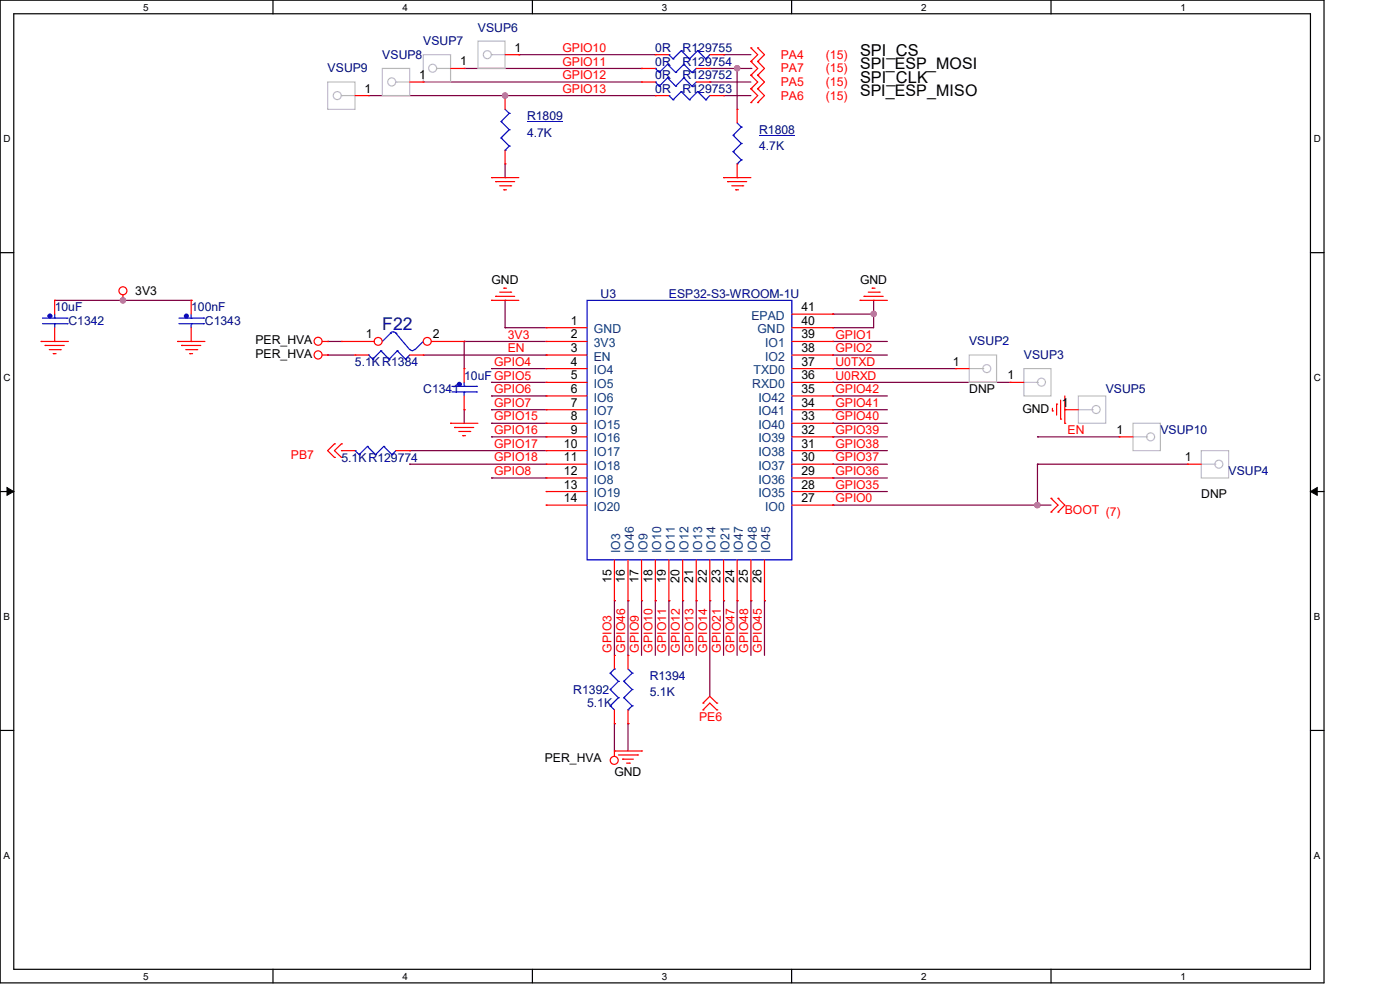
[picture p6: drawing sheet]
<svg xmlns="http://www.w3.org/2000/svg" width="297mm" height="210mm" viewBox="0 0 297 210" stroke-linecap="round" stroke-linejoin="round" font-family="sans-serif">
<path d="M0 0h280.9v208.5h-280.9zM2.9 2.9h275.1v202.7h-275.1z" fill="none" stroke="#000" stroke-width=".25"/>
<g fill="#fff">
<path d="M30.4 .3h1.1v2.4h-1.1z"/>
<path d="M30.4 205.9h1.1v2.3h-1.1z"/>
</g>
<path d="M57.9 0v2.9M57.9 205.6v2.9" fill="none" stroke="#000" stroke-width=".25"/>
<g fill="#fff">
<path d="M85.4 .3h1.1v2.4h-1.1z"/>
<path d="M85.4 205.9h1.1v2.3h-1.1z"/>
</g>
<path d="M112.9 0v2.9M112.9 205.6v2.9" fill="none" stroke="#000" stroke-width=".25"/>
<g fill="#fff">
<path d="M140.4 .3h1.2v2.4h-1.2z"/>
<path d="M140.4 205.9h1.2v2.3h-1.2z"/>
</g>
<path d="M167.9 0v2.9M167.9 205.6v2.9" fill="none" stroke="#000" stroke-width=".25"/>
<g fill="#fff">
<path d="M195.4 .3h1.2v2.4h-1.2z"/>
<path d="M195.4 205.9h1.2v2.3h-1.2z"/>
</g>
<path d="M223 0v2.9M223 205.6v2.9" fill="none" stroke="#000" stroke-width=".25"/>
<g fill="#fff">
<path d="M250.4 .3h1.2v2.4h-1.2z"/>
<path d="M250.4 205.9h1.2v2.3h-1.2z"/>
<path d="M.8 28.2h1.4v2.4h-1.4z"/>
<path d="M278.7 28.2h1.5v2.4h-1.5z"/>
<path d="M.8 78.9h1.4v2.3h-1.4z"/>
<path d="M278.7 78.9h1.5v2.3h-1.5z"/>
</g>
<path d="M0 53.6h2.9M278 53.6h2.9" fill="none" stroke="#000" stroke-width=".25"/>
<g fill="#fff">
<path d="M.8 129.6h1.3v2.3h-1.3z"/>
<path d="M278.7 129.6h1.4v2.3h-1.4z"/>
</g>
<path d="M0 104.3h2.9M278 104.3h2.9" fill="none" stroke="#000" stroke-width=".25"/>
<path d="M1.5 103.4l1.4 .9-1.4 .8zM278 104.3l1.4-.9v1.7z" fill="#000" stroke="#000" stroke-width=".21"/>
<g fill="#fff">
<path d="M.8 180.3h1.3v2.3h-1.3z"/>
<path d="M278.7 180.3h1.4v2.3h-1.4z"/>
</g>
<path d="M0 154.9h2.9M278 154.9h2.9" fill="none" stroke="#000" stroke-width=".25"/>
<g fill="none" stroke="#800040" stroke-width=".25">
<path d="M89.8 17.4h.1M89.8 17.4h46.3M98.5 14.5h37.6M110.1 11.6h.1M110.1 11.6h28.9M136.1 14.5h.1M150.6 17.4h.1M150.6 14.5h8.7M150.6 17.4h8.7M153.5 11.6h.1M153.5 11.6h5.8M156.4 14.5h.1"/>
<path d="M156.4 14.5v8.7M159.3 14.5h.1M78.2 20.3h60.8M107.1 20.3h.1M107.1 37.7h.1M107.1 34.8v2.9M139 20.3h.1M153.5 20.3h.1M153.5 20.3h5.8M11.6 63.7h29M26.1 63.7h.1M40.6 63.7h.1"/>
<path d="M69.5 75.3h.1M69.5 72.4h.1M69.5 75.3h5.8M69.5 72.4h2.9M89.8 75.3h26.1M98.5 72.4h.1M98.5 72.4h17.4M98.5 72.4v5.8M104.3 78.2h.1M104.3 78.2h11.6M107.1 69.5h.1M107.1 63.7h.1"/>
<path d="M107.1 69.5h8.8M107.1 63.7v5.8M115.9 75.3h.1M176.7 78.2h.1M176.7 75.3h.1M176.7 72.4h.1M176.7 66.6h.1M176.7 69.5h.1M176.7 78.2h26M176.7 75.3h11.6M176.7 72.4h11.6M176.7 66.6h8.6"/>
<path d="M185.3 63.7h.1M185.3 66.6h.1M185.3 63.7v5.8h-8.6M86.9 95.6h.1M86.9 98.5h.1M86.9 95.6h29M86.9 98.5h29M98.5 86.9h.1M98.5 86.9v2.9M104.3 81.1h.1M104.3 84h.1M104.3 86.9h.1"/>
<path d="M104.3 89.8h.1M104.3 92.7h.1M104.3 81.1h11.6M104.3 84h11.6M104.3 86.9h11.6M104.3 89.8h11.6M104.3 92.7h11.6M176.7 81.1h.1M176.7 98.5h.1M176.7 95.6h.1M176.7 92.7h.1M176.7 89.8h.1"/>
<path d="M176.7 86.9h.1M176.7 84h.1M176.7 81.1h37.6M176.7 84h11.6M176.7 86.9h11.6M176.7 89.8h11.6M176.7 92.7h11.6M176.7 95.6h11.6M176.7 98.5h11.6M220.1 92.7h.1M220.1 98.5h.1M220.1 98.5v8.6"/>
<path d="M220.1 92.7h17.3M220.1 98.5h31.8M104.3 101.4h.1M104.3 101.4h11.6M176.7 107.1h.1M176.7 104.3h.1M176.7 101.4h.1M176.7 107.1h46.3M176.7 104.3h11.6M176.7 101.4h11.6M220.1 107.1h.1M130.3 127.4h.1"/>
<path d="M130.3 127.4v11.6M133.2 127.4h.1M133.2 127.4v11.6M136.1 127.4h.1M136.1 127.4v11.6M139 127.4h.1M139 127.4v11.6M141.9 127.4h.1M141.9 127.4v11.6M144.8 127.4h.1M144.8 127.4v11.6M147.7 127.4h.1"/>
<path d="M147.7 127.4v11.6M150.6 127.4h.1M150.6 127.4v20.3M153.5 127.4h.1M153.5 127.4v11.6M156.4 127.4h.1M156.4 127.4v11.6M159.3 127.4h.1M159.3 127.4v11.6M162.2 127.4h.1M162.2 127.4v11.6M130.3 153.5h.1"/>
<path d="M130.3 153.5v5.8M133.2 153.5h.1M133.2 153.5v5.8"/>
</g>
<g fill="#f0f" stroke="#f0f" stroke-width=".25">
<circle cx="220.1" cy="107.1" r=".56"/>
<circle cx="185.3" cy="66.6" r=".55"/>
<circle cx="26.1" cy="63.7" r=".55"/>
<circle cx="107.1" cy="20.3" r=".55"/>
<circle cx="156.4" cy="14.5" r=".55"/>
</g>
<g fill="none" stroke="#f00" stroke-width=".25">
<path d="M86.9 17.4h2.9M89.8 17.4h.1M95.6 14.5h2.9M98.5 14.5h.1M107.1 11.6h3M110.1 11.6h.1M136.1 14.5h.1M136.1 17.4h.1M136.1 14.5h2.9M136.1 17.4h2.9M139 11.6h.1M139 11.6h2.9"/>
<path d="M147.7 14.5h2.9M147.7 17.4h2.9M150.6 14.5h.1M150.6 17.4h.1M150.6 11.6h2.9M153.5 11.6h.1M159.3 13h.1M159.3 10.2h.1M159.3 16h.1M159.3 18.8h.1M159.3 10.2l1.4 1.4-1.4 1.4M159.3 13l1.4 1.5-1.4 1.5"/>
<path d="M159.3 16l1.4 1.4-1.4 1.4M159.3 18.8l1.4 1.5-1.4 1.5M160.7 10.2h.1M160.7 13h.1M160.7 16h.1M160.7 18.8h.1M160.7 10.2l1.5 1.4-1.5 1.4M160.7 13l1.5 1.5-1.5 1.5M160.7 16l1.5 1.4-1.5 1.4M160.7 18.8l1.5 1.5-1.5 1.5M75.3 20.3h2.9M78.2 20.3h.1"/>
<path d="M104.3 37.7h.1M104.3 37.7h5.8M105.2 38.5h.1M105.2 38.5h4M106 39.4h2.3M108.3 39.4h.1M139 20.3h.1M139 20.3h2.9M150.6 20.3h2.9M153.5 37.7h.1M153.5 20.3h.1M153.5 37.7h5.8"/>
<path d="M154.3 38.5h.1M154.3 38.5h4.1M155.2 39.4h2.4M157.6 39.4h.1M159.3 21.8h.1M160.7 21.8h.1M106.9 40.3h.1M106.9 40.3h.5M156.1 40.3h.1M156.1 40.3h.6M8.7 72.4h.1M8.7 72.4h5.8"/>
<path d="M9.6 73.3h.1M9.6 73.3h4M10.5 74.2h2.3M11.3 75h.1M11.3 75h.6M12.8 74.2h.1M26.1 63.7h.1M26.1 62.6v1.1M37.7 72.4h.1M37.7 72.4h5.8M38.5 73.3h.1M38.5 73.3h4.1"/>
<path d="M39.4 74.2h2.3M40.3 75h.1M40.3 75h.6M40.6 63.7h.1M40.6 72.4h.1M40.6 63.7v2.9M40.6 69.5v2.9M41.7 74.2h.1M68.4 72.4h1.1M68.4 75.3h1.1M69.5 72.4h.1M69.5 75.3h.1"/>
<path d="M75.3 75.3h.1M75.3 75.3h2.9M86.9 75.3h2.9M89.8 75.3h.1M98.5 78.2h.1M98.5 78.2v2.9M104.3 63.7h.1M104.3 63.7h5.8M105.2 62.9h.1M105.2 62.9h4M106 62h2.3M106.9 61.1h.1"/>
<path d="M106.9 61.1h.5M108.3 62h.1M182.5 63.7h.1M182.5 63.7h5.8M183.3 62.9h.1M183.3 62.9h4.1M184.2 62h2.3M185 61.1h.1M185 61.1h.6M186.5 62h.1M202.7 78.2h.1M202.7 78.2h2.9"/>
<path d="M71 97h.1M71 94.1h.1M71 94.1l-1.5 1.5 1.5 1.4M72.4 94.1h.1M72.4 97h.1M72.4 95.6h.1M72.4 94.1l-1.4 1.5 1.4 1.4M72.4 95.6h2.9M84 95.6h2.9M86.9 95.6h.1M95.6 89.8h.1M95.6 89.8h5.8"/>
<path d="M96.4 90.7h.1M96.4 90.7h4.1M97.3 91.5h2.4M98.2 92.4h.1M98.2 92.4h.6M98.5 86.9h.1M98.5 84v2.9M99.7 91.5h.1M214.3 81.1h.1M214.3 81.1h2.9M223.3 87.2h.1M223.3 86.6v.6"/>
<path d="M224.2 85.7h.1M224.2 85.7v2.4M225 88.9h.1M225 84.9v4M225.9 89.8h.1M225.9 86.9h.1M225.9 84v5.8M225.9 86.9h2.9M237.4 92.7h.1M237.4 92.7h3M251.9 98.5h.1M251.9 98.5h2.9"/>
<path d="M223 108.6h.1M223 105.7h.1M223 105.7l1.5 1.4-1.5 1.5M224.5 108.6h.1M224.5 105.7h.1M224.5 105.7l1.4 1.4-1.4 1.5M130.3 139h.1M130.3 139v2.9M133.2 139h.1M133.2 139v2.9M130.3 159.3h.1M130.3 153.5h.1"/>
<path d="M130.3 150.6v2.9M130.3 159.3v1.1M130.3 159.3h5.8M133.2 153.5h.1M133.2 150.6v2.9M136.1 159.3h.1M149.1 149.1h.1M149.1 150.6h.1M149.1 149.1l1.5-1.4 1.5 1.4M149.1 150.6l1.5-1.5 1.5 1.5M152.1 149.1h.1M152.1 150.6h.1"/>
<path d="M131.2 160.1h4.1M132.1 161h.1M132.1 161h2.3M132.9 161.9h.6M133.5 161.9h.1M135.3 160.1h.1"/>
<circle cx="26.1" cy="61.7" r=".85"/>
<circle cx="67.5" cy="75.3" r=".86"/>
<circle cx="67.5" cy="72.4" r=".85"/>
<circle cx="130.3" cy="161.3" r=".85"/>
</g>
<g fill="none" stroke="#c0c0c0" stroke-width=".25">
<path d="M69.5 17.4h5.8v5.8h-5.8zM81.1 14.5h5.8v5.8h-5.8zM84 17.4h.1M84 17.4h2.9M89.8 11.6h5.8v5.8h-5.8zM92.7 14.5h.1M92.7 14.5h2.9M101.4 8.7h5.7v5.8h-5.7zM104.3 11.6h.1M104.3 11.6h2.8M72.4 20.3h.1M72.4 20.3h2.9"/>
<path d="M205.6 75.3h5.8v5.8h-5.8zM205.6 78.2h2.9M208.5 78.2h.1M217.2 78.2h5.8v5.8h-5.8zM217.2 81.1h2.9M220.1 81.1h.1M228.8 84h5.8v5.8h-5.8zM228.8 86.9h2.9M231.7 86.9h.1M240.4 89.8h5.8v5.8h-5.8zM240.4 92.7h2.8M243.2 92.7h.1"/>
<path d="M254.8 95.6h5.8v5.8h-5.8zM254.8 98.5h2.9M257.7 98.5h.1"/>
<circle cx="83.1" cy="17.4" r=".86"/>
<circle cx="91.8" cy="14.5" r=".85"/>
<circle cx="103.4" cy="11.6" r=".85"/>
<circle cx="71.5" cy="20.3" r=".85"/>
<circle cx="209.3" cy="78.2" r=".85"/>
<circle cx="220.9" cy="81.1" r=".85"/>
<circle cx="232.5" cy="86.9" r=".85"/>
<circle cx="244.1" cy="92.7" r=".85"/>
<circle cx="258.6" cy="98.5" r=".85"/>
</g>
<g fill="none" stroke="#00f" stroke-width=".25">
<path d="M139 14.5h.1M139 17.4h.1M139 14.5l.9 .9M139 17.4l.9 .9M139.9 15.4h.1M139.9 18.3h.1M141.6 13.6h.1M141.6 16.5h.1M141.6 13.6l1.7 1.8M141.6 13.6l-1.7 1.8M141.6 16.5l1.7 1.8M141.6 16.5l-1.7 1.8"/>
<path d="M141.9 11.6h.1M141.9 11.6l.9 .9M142.8 12.5h.1M143.3 15.4h.1M143.3 18.3h.1M144.5 19.4h.1M144.5 10.8h.1M144.5 19.4l1.8 1.8M144.5 19.4l-1.7 1.8M144.5 10.8l1.8 1.7M144.5 10.8l-1.7 1.7M145.1 13.6h.1"/>
<path d="M145.1 16.5h.1M145.1 13.6l1.7 1.8M145.1 13.6l-1.8 1.8M145.1 16.5l1.7 1.8M145.1 16.5l-1.8 1.8M146.3 12.5h.1M146.8 15.4h.1M146.8 18.3h.1M147.7 14.5l-.9 .9M147.7 17.4l-.9 .9M148 19.4h.1M148 10.8h.1"/>
<path d="M148 19.4l1.7 1.8M148 19.4l-1.7 1.8M148 10.8l1.7 1.7M148 10.8l-1.7 1.7M149.7 12.5h.1M150.6 11.6l-.9 .9M141.9 20.3h.1M141.9 20.3l.9 .9M142.8 21.2h.1M146.3 21.2h.1M149.7 21.2h.1M150.6 20.3l-.9 .9"/>
<path d="M38 68.7h5.2M38 67.5h5.2M40.6 68.7h.1M40.6 67.5h.1M40.6 66.6v.9M40.6 68.7v.8M43.2 68.7h.1M43.2 67.5h.1M78.2 75.3h.1M78.2 75.3l.9 .9M79.1 76.2h.1M80.8 74.4h.1"/>
<path d="M80.8 74.4l1.7 1.8M80.8 74.4l-1.7 1.8M82.5 76.2h.1M82.8 70.6a.84 .84 0 0 1 1.2 .1M82.8 70.7h.1M82.8 70.7l-1.7 1.7M84 70.7h.1M84 70.7l2.9 3.5M84.3 74.4h.1M84.3 74.4l1.7 1.8M84.3 74.4l-1.8 1.8M86 76.2h.1"/>
<path d="M86.9 75.3l-.9 .9M87.9 74.1l-.4 .3-.5-.3M89.8 72.4h.1M89.8 72.4l-1.7 1.8M75.3 95.6h.1M75.3 95.6l.9 .8M76.2 96.4h.1M77.9 94.7h.1M77.9 94.7l1.8 1.7M77.9 94.7l-1.7 1.7M79.7 96.4h.1M81.4 94.7h.1"/>
<path d="M81.4 94.7l1.7 1.7M81.4 94.7l-1.7 1.7M83.1 96.4h.1M84 95.6l-.9 .8M95.9 83.1h5.2M95.9 82h5.2M98.5 83.1h.1M98.5 82h.1M98.5 81.1v.9M98.5 83.1v.9M101.1 83.1h.1M101.1 82h.1"/>
<path d="M129.5 149.7h.1M129.5 146.3h.1M129.5 142.8h.1M129.5 149.7l.8 .9M129.5 146.3l1.7 1.7M129.5 142.8l1.7 1.7M130.3 141.9h.1M130.3 141.9l-.8 .9M131.2 148h.1M131.2 144.5h.1M131.2 148l-1.7 1.7M131.2 144.5l-1.7 1.8"/>
<path d="M132.3 144.5h.1M132.3 148h.1M132.3 144.5l1.8 1.8M132.3 148l1.8 1.7M133.2 150.6h.1M133.2 141.9l.9 .9M134.1 142.8h.1M134.1 146.3h.1M134.1 149.7h.1M134.1 142.8l-1.8 1.7M134.1 146.3l-1.8 1.7M134.1 149.7l-.9 .9"/>
</g>
<g fill="#00f" stroke="#00f" stroke-width=".25">
<circle cx="97.5" cy="81.5" r=".41"/>
<circle cx="39.5" cy="67" r=".41"/>
</g>
<circle cx="80.2" cy="72.4" r=".84" fill="#fff" stroke="#f00" stroke-width=".25"/>
<path d="M72.4 72.4h.1M72.4 72.4h7" fill="none" stroke="#f00" stroke-width=".25"/>
<circle cx="90.6" cy="72.4" r=".84" fill="#fff" stroke="#f00" stroke-width=".25"/>
<g fill="none" stroke="#f00" stroke-width=".25">
<path d="M107.1 20.3h.1M107.1 34.8h.1M107.1 20.3v2.9M107.1 31.9v2.9M156.4 23.2h.1M156.4 37.7h.1M156.4 23.2v2.9M156.4 34.8v2.9M11.6 63.7h.1M11.6 72.4h.1M11.6 63.7v2.9M11.6 69.5v2.9"/>
<path d="M91.5 72.4h7M98.5 72.4h.1M115.9 69.5h.1M115.9 72.4h.1M115.9 75.3h.1M115.9 78.2h.1M115.9 72.4h8.6M115.9 69.5h8.6M115.9 75.3h8.6M115.9 78.2h8.6M168 72.4h8.7M168 69.5h8.7"/>
<path d="M168 75.3h8.7M168 78.2h8.7M168 66.6h8.7M176.7 69.5h.1M176.7 72.4h.1M176.7 75.3h.1M176.7 78.2h.1M176.7 66.6h.1M115.9 81.1h.1M115.9 84h.1M115.9 86.9h.1M115.9 89.8h.1"/>
<path d="M115.9 92.7h.1M115.9 95.6h.1M115.9 98.5h.1M115.9 81.1h8.6M115.9 84h8.6M115.9 86.9h8.6M115.9 89.8h8.6M115.9 92.7h8.6M115.9 95.6h8.6M115.9 98.5h8.6M168 81.1h8.7M168 84h8.7"/>
<path d="M168 86.9h8.7M168 89.8h8.7M168 92.7h8.7M168 95.6h8.7M168 98.5h8.7M176.7 81.1h.1M176.7 84h.1M176.7 86.9h.1M176.7 89.8h.1M176.7 92.7h.1M176.7 95.6h.1M176.7 98.5h.1"/>
<path d="M115.9 104.3h.1M115.9 107.1h.1M115.9 101.4h.1M115.9 104.3h8.6M115.9 107.1h8.6M115.9 101.4h8.6M130.3 118.7v8.7M133.2 118.7v8.7M136.1 118.7v8.7M139 118.7v8.7M141.9 118.7v8.7M144.8 118.7v8.7"/>
<path d="M147.7 118.7v8.7M150.6 118.7v8.7M153.5 118.7v8.7M156.4 118.7v8.7M159.3 118.7v8.7M162.2 118.7v8.7M168 104.3h8.7M168 107.1h8.7M168 101.4h8.7M176.7 101.4h.1M176.7 104.3h.1M176.7 107.1h.1"/>
<path d="M130.3 127.4h.1M133.2 127.4h.1M136.1 127.4h.1M139 127.4h.1M141.9 127.4h.1M144.8 127.4h.1M147.7 127.4h.1M150.6 127.4h.1M153.5 127.4h.1M156.4 127.4h.1M159.3 127.4h.1M162.2 127.4h.1"/>
</g>
<g fill="none" stroke="#00f" stroke-width=".25">
<path d="M106.3 25.8h.1M106.3 29.3h.1M106.3 25.8l1.7 1.7M106.3 29.3l1.7 1.7M107.1 31.9h.1M107.1 23.2l.9 .8M108 24h.1M108 27.5h.1M108 31h.1M108 24l-1.7 1.8M108 27.5l-1.7 1.8M108 31l-.9 .9"/>
<path d="M155.5 28.7h.1M155.5 32.2h.1M155.5 28.7l1.8 1.7M155.5 32.2l1.8 1.7M156.4 34.8h.1M156.4 26.1l.9 .9M157.3 27h.1M157.3 30.4h.1M157.3 33.9h.1M157.3 27l-1.8 1.7M157.3 30.4l-1.8 1.8M157.3 33.9l-.9 .9"/>
<path d="M9 68.7h5.2M9 67.5h5.2M11.6 68.7h.1M11.6 67.5h.1M11.6 66.6v.9M11.6 68.7v.8M14.2 68.7h.1M14.2 67.5h.1M124.5 63.7h43.5v55h-43.5z"/>
</g>
<path d="M111.8 25.9h7.6M161 28.7h7.7" fill="none" stroke="#000080" stroke-width=".21"/>
<circle cx="10.6" cy="67" r=".41" fill="#00f" stroke="#00f" stroke-width=".25"/>
<g fill="#f0f" stroke="#f0f" stroke-width=".25">
<circle cx="220.1" cy="107.1" r=".56"/>
<circle cx="185.3" cy="66.6" r=".55"/>
<circle cx="26.1" cy="63.7" r=".55"/>
<circle cx="107.1" cy="20.3" r=".55"/>
<circle cx="156.4" cy="14.5" r=".55"/>
</g>
<text font-size="3.7" fill="#000080" x="81.1" y="70">F22</text>
<g font-size="3.5">
<text x="182.5" y="11.8">SPI_CS</text>
<text x="182.5" y="17.6">SPI_CLK</text>
</g>
<g font-size="3.4">
<text x="182.5" y="14.6">SPI_ESP_MOSI</text>
<text x="182.5" y="20.4">SPI_ESP_MISO</text>
</g>
<g font-size="2.6" fill="#000080">
<text x="89.8" y="9.6">VSUP7</text>
<text x="101.4" y="6.7">VSUP6</text>
<text x="139" y="11">0R</text>
<text x="144.8" y="11">R129755</text>
<text x="69.5" y="15.4">VSUP9</text>
<text x="81.1" y="12.5">VSUP8</text>
<text x="139" y="16.8">0R</text>
<text x="139" y="13.9">0R</text>
<text x="144.8" y="16.8">R129752</text>
<text x="144.8" y="13.9">R129754</text>
<text x="139" y="19.7">0R</text>
<text x="144.8" y="19.7">R129753</text>
<text x="111.8" y="25.5">R1809</text>
<text x="111.8" y="29">4.7K</text>
<text x="161" y="28.4">R1808</text>
<text x="161" y="31.9">4.7K</text>
<text x="127.4" y="63.2">U3</text>
<text x="141.9" y="63.2">ESP32-S3-WROOM-1U</text>
<text x="11.6" y="66">10uF</text>
<text x="14.5" y="69">C1342</text>
<text x="40.6" y="66">100nF</text>
<text x="43.5" y="69">C1343</text>
<text x="75.3" y="77.6">5.1K R1384</text>
<text x="205.6" y="73.3">VSUP2</text>
<text x="217.2" y="76.2">VSUP3</text>
<text x="89.8" y="83.4">C1341</text>
<text x="98.5" y="80.5">10uF GPIO5</text>
<text x="234.6" y="83.4">VSUP5</text>
<text x="246.2" y="92.1">VSUP10</text>
<text x="72.4" y="97.9">5.1KR129774</text>
<text x="260.6" y="100.8">VSUP4</text>
<text x="121.6" y="147.2">R1392</text>
<text x="137.8" y="144.2">R1394</text>
<text x="137.8" y="147.7">5.1K</text>
<text x="124.5" y="150">5.1K</text>
</g>
<g font-size="2.6">
<text x="109.2" y="11">1</text>
<text x="88.9" y="16.8">1</text>
<text x="97.6" y="13.9">1</text>
<text x="77.3" y="19.6">1</text>
<text x="28.7" y="62.6">3V3</text>
<text x="104.3" y="60.3">GND</text>
<text x="170" y="66">41</text>
<text x="182.5" y="60.3">GND</text>
<text x="77.6" y="71.8">1</text>
<text x="91.8" y="71.8">2</text>
<text x="121.1" y="68.9">1</text>
<text x="121.1" y="71.8">2</text>
<text x="170" y="68.9">40</text>
<text x="170" y="71.8">39</text>
<text x="54.2" y="73">PER_HVA</text>
<text x="54.2" y="75.9">PER_HVA</text>
<text x="121.1" y="74.7">3</text>
<text x="121.1" y="77.6">4</text>
<text x="170" y="74.7">38</text>
<text x="170" y="77.6">37</text>
<text x="202.1" y="77.6">1</text>
<text x="121.1" y="80.5">5</text>
<text x="121.1" y="83.4">6</text>
<text x="170" y="80.5">36</text>
<text x="170" y="83.4">35</text>
<text x="205.6" y="83.4">DNP</text>
<text x="213.7" y="80.5">1</text>
<text x="121.1" y="86.3">7</text>
<text x="121.1" y="89.2">8</text>
<text x="170" y="86.3">34</text>
<text x="170" y="89.2">33</text>
<text x="216.9" y="87.5">GND</text>
<text x="225.3" y="86.3">1</text>
<text x="119.6" y="95">10</text>
<text x="121.1" y="92">9</text>
<text x="170" y="92">32</text>
<text x="170" y="95">31</text>
<text x="236.9" y="92">1</text>
<text x="119.6" y="97.8">11</text>
<text x="119.6" y="100.8">12</text>
<text x="170" y="97.8">30</text>
<text x="170" y="100.8">29</text>
<text x="251.4" y="97.8">1</text>
<text x="119.6" y="103.6">13</text>
<text x="119.6" y="106.5">14</text>
<text x="170" y="103.6">28</text>
<text x="170" y="106.5">27</text>
<text x="254.8" y="105.7">DNP</text>
<text x="129.7" y="123.7" transform="rotate(-90 129.7 123.7)">15</text>
<text x="132.6" y="123.7" transform="rotate(-90 132.6 123.7)">16</text>
<text x="135.5" y="123.7" transform="rotate(-90 135.5 123.7)">17</text>
<text x="138.4" y="123.7" transform="rotate(-90 138.4 123.7)">18</text>
<text x="141.3" y="123.7" transform="rotate(-90 141.3 123.7)">19</text>
<text x="144.2" y="123.7" transform="rotate(-90 144.2 123.7)">20</text>
<text x="147.1" y="123.7" transform="rotate(-90 147.1 123.7)">21</text>
<text x="149.9" y="123.7" transform="rotate(-90 149.9 123.7)">22</text>
<text x="152.9" y="123.7" transform="rotate(-90 152.9 123.7)">23</text>
<text x="155.7" y="123.7" transform="rotate(-90 155.7 123.7)">24</text>
<text x="158.7" y="123.7" transform="rotate(-90 158.7 123.7)">25</text>
<text x="161.5" y="123.7" transform="rotate(-90 161.5 123.7)">26</text>
<text x="115.6" y="161.6">PER_HVA</text>
<text x="130.3" y="164.5">GND</text>
</g>
<g font-size="2.6" fill="#f00">
<text x="119.3" y="11">GPIO10</text>
<text x="119.3" y="13.9">GPIO11</text>
<text x="119.3" y="16.8">GPIO12</text>
<text x="165.6" y="12.5">PA4</text>
<text x="165.6" y="15.4">PA7</text>
<text x="175.2" y="12.5">(15)</text>
<text x="175.2" y="15.4">(15)</text>
<text x="119.3" y="19.7">GPIO13</text>
<text x="165.6" y="18.3">PA5</text>
<text x="165.6" y="21.2">PA6</text>
<text x="175.2" y="18.3">(15)</text>
<text x="175.2" y="21.2">(15)</text>
<text x="107.7" y="71.8">3V3</text>
<text x="177.2" y="71.8">GPIO1</text>
<text x="104.9" y="77.6">GPIO4</text>
<text x="107.7" y="74.7">EN</text>
<text x="177.2" y="77.6">U0TXD</text>
<text x="177.2" y="74.7">GPIO2</text>
<text x="104.9" y="83.4">GPIO6</text>
<text x="177.2" y="80.5">U0RXD</text>
<text x="177.2" y="83.4">GPIO42</text>
<text x="104.9" y="86.3">GPIO7</text>
<text x="104.9" y="89.2">GPIO15</text>
<text x="177.2" y="89.2">GPIO40</text>
<text x="177.2" y="86.3">GPIO41</text>
<text x="104.9" y="92.1">GPIO16</text>
<text x="104.9" y="95">GPIO17</text>
<text x="177.2" y="95">GPIO38</text>
<text x="177.2" y="92.1">GPIO39</text>
<text x="226.5" y="92.1">EN</text>
<text x="61.7" y="97.3">PB7</text>
<text x="104.9" y="97.9">GPIO18</text>
<text x="104.9" y="100.8">GPIO8</text>
<text x="177.2" y="100.8">GPIO36</text>
<text x="177.2" y="97.9">GPIO37</text>
<text x="177.2" y="106.6">GPIO0</text>
<text x="177.2" y="103.7">GPIO35</text>
<text x="225.9" y="108.9">BOOT (7)</text>
<text x="129.8" y="138.4" transform="rotate(-90 129.8 138.4)">GPIO3</text>
<text x="132.6" y="138.4" transform="rotate(-90 132.6 138.4)">GPIO46</text>
<text x="135.5" y="138.4" transform="rotate(-90 135.5 138.4)">GPIO9</text>
<text x="138.4" y="138.4" transform="rotate(-90 138.4 138.4)">GPIO10</text>
<text x="141.3" y="138.4" transform="rotate(-90 141.3 138.4)">GPIO11</text>
<text x="144.2" y="138.4" transform="rotate(-90 144.2 138.4)">GPIO12</text>
<text x="147.1" y="138.4" transform="rotate(-90 147.1 138.4)">GPIO13</text>
<text x="150" y="138.4" transform="rotate(-90 150 138.4)">GPIO14</text>
<text x="152.9" y="138.4" transform="rotate(-90 152.9 138.4)">GPIO21</text>
<text x="155.8" y="138.4" transform="rotate(-90 155.8 138.4)">GPIO47</text>
<text x="158.7" y="138.4" transform="rotate(-90 158.7 138.4)">GPIO48</text>
<text x="161.6" y="138.4" transform="rotate(-90 161.6 138.4)">GPIO45</text>
<text x="148.3" y="152.9">PE6</text>
</g>
<g font-size="2.6" fill="#004080">
<text x="126" y="70.7">GND</text>
<text x="159.4" y="67.8">EPAD</text>
<text x="160.7" y="70.7">GND</text>
<text x="126" y="73.6">3V3</text>
<text x="126" y="76.5">EN</text>
<text x="162.3" y="73.6">IO1</text>
<text x="162.3" y="76.5">IO2</text>
<text x="126" y="79.4">IO4</text>
<text x="126" y="82.3">IO5</text>
<text x="159.6" y="82.3">RXD0</text>
<text x="159.8" y="79.4">TXD0</text>
<text x="126" y="85.2">IO6</text>
<text x="126" y="88.1">IO7</text>
<text x="160.9" y="85.2">IO42</text>
<text x="160.9" y="88.1">IO41</text>
<text x="126" y="91">IO15</text>
<text x="126" y="93.9">IO16</text>
<text x="160.9" y="91">IO40</text>
<text x="160.9" y="93.9">IO39</text>
<text x="126" y="96.8">IO17</text>
<text x="126" y="99.7">IO18</text>
<text x="160.9" y="96.8">IO38</text>
<text x="160.9" y="99.7">IO37</text>
<text x="126" y="105.5">IO19</text>
<text x="126" y="102.6">IO8</text>
<text x="160.9" y="102.6">IO36</text>
<text x="160.9" y="105.5">IO35</text>
<text x="126" y="108.3">IO20</text>
<text x="162.3" y="108.3">IO0</text>
<text x="131.6" y="117.3" transform="rotate(-90 131.6 117.3)">IO3</text>
<text x="134.5" y="117.3" transform="rotate(-90 134.5 117.3)">IO46</text>
<text x="137.3" y="117.3" transform="rotate(-90 137.3 117.3)">IO9</text>
<text x="140.2" y="117.3" transform="rotate(-90 140.2 117.3)">IO10</text>
<text x="143.1" y="117.3" transform="rotate(-90 143.1 117.3)">IO11</text>
<text x="146" y="117.3" transform="rotate(-90 146 117.3)">IO12</text>
<text x="148.9" y="117.3" transform="rotate(-90 148.9 117.3)">IO13</text>
<text x="151.8" y="117.3" transform="rotate(-90 151.8 117.3)">IO14</text>
<text x="154.7" y="117.3" transform="rotate(-90 154.7 117.3)">IO21</text>
<text x="157.6" y="117.3" transform="rotate(-90 157.6 117.3)">IO47</text>
<text x="160.5" y="117.3" transform="rotate(-90 160.5 117.3)">IO48</text>
<text x="163.4" y="117.3" transform="rotate(-90 163.4 117.3)">IO45</text>
</g>
<g font-size="2.1">
<text x="30.4" y="2.2">5</text>
<text x="85.4" y="2.2">4</text>
<text x="140.4" y="2.2">3</text>
<text x="195.4" y="2.2">2</text>
<text x="250.5" y="2.2">1</text>
<text x=".8" y="30.1">D</text>
<text x="278.7" y="30.1">D</text>
<text x=".8" y="80.8">C</text>
<text x="278.7" y="80.8">C</text>
<text x=".8" y="131.5">B</text>
<text x="278.7" y="131.5">B</text>
<text x=".8" y="182.2">A</text>
<text x="278.7" y="182.2">A</text>
<text x="30.4" y="207.8">5</text>
<text x="85.4" y="207.8">4</text>
<text x="140.4" y="207.8">3</text>
<text x="195.4" y="207.8">2</text>
<text x="250.5" y="207.8">1</text>
</g>
</svg>
